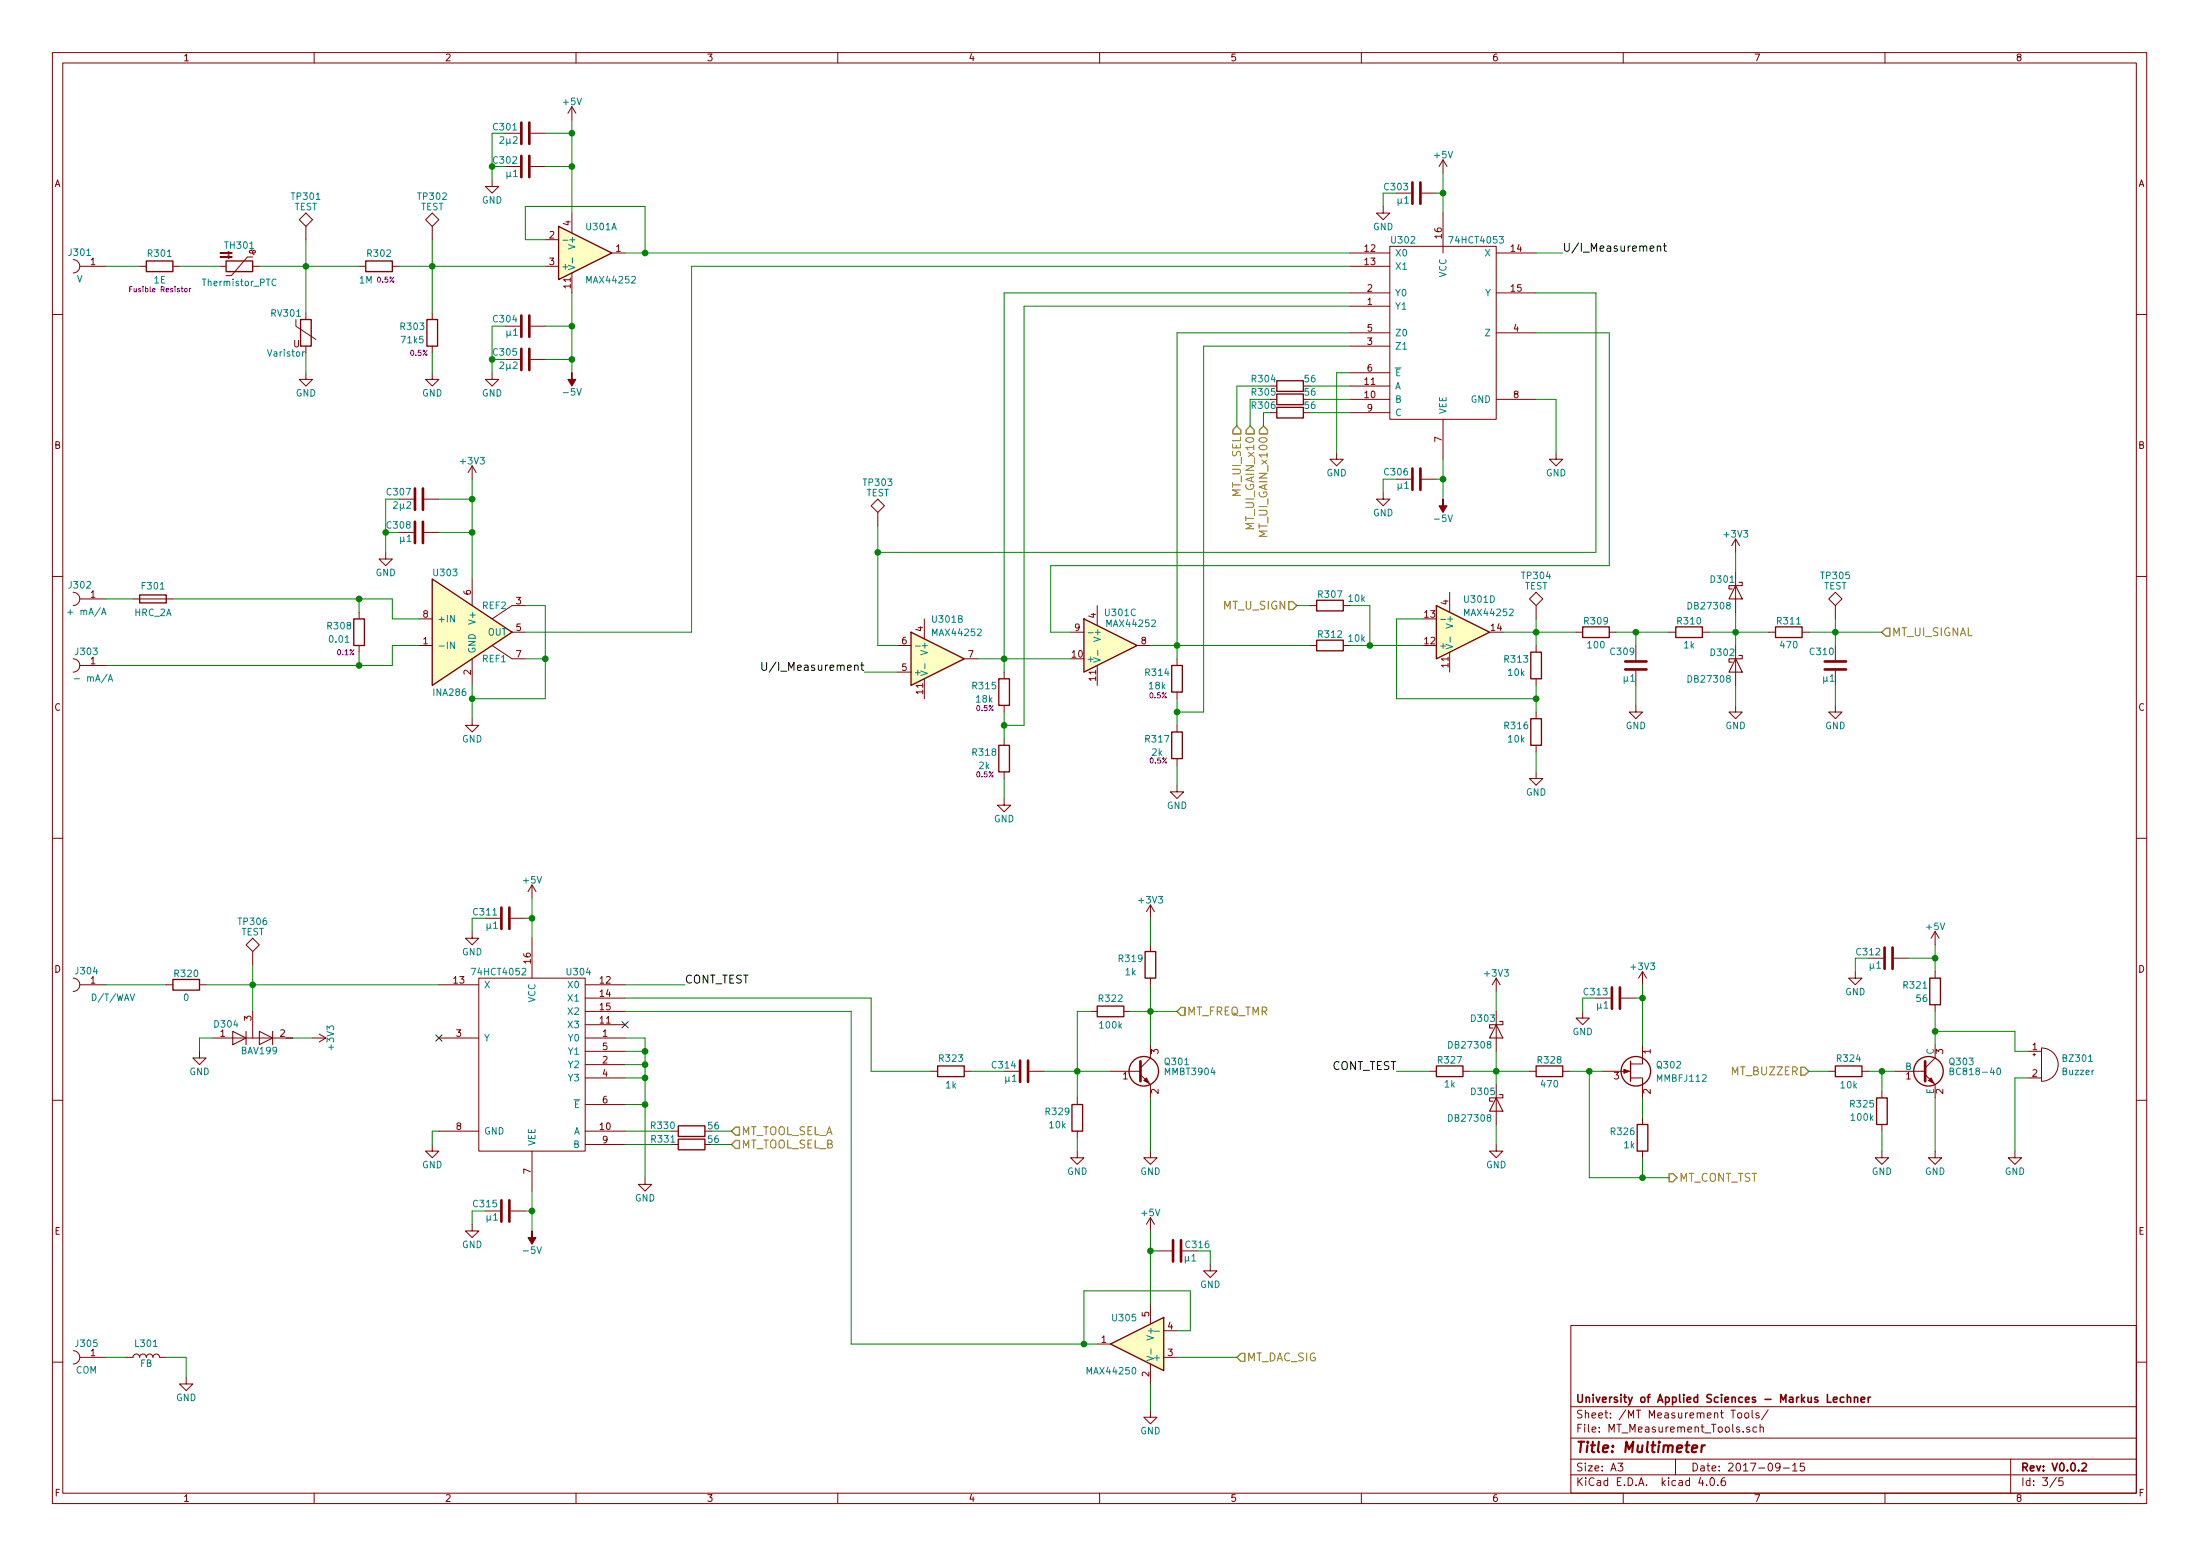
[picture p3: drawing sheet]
<svg xmlns="http://www.w3.org/2000/svg" width="420mm" height="297mm" viewBox="0 0 420 297" stroke-linecap="round" stroke-linejoin="round" font-family="sans-serif">
<g fill="none" stroke="#840000" stroke-width=".19">
<path d="M10 10h400v277h-400zM12 12h396v273.1h-396zM60 10v2M110 10v2M160 10v2M210 10v2M260 10v2M310 10v2M360 10v2M94 34.3v1.3h1.2l-1.2 1.3-1.3-1.3h1.3M96.5 31.8h2.8M96.5 25.4h2.8"/>
<path d="M101.3 31.8h2.8M101.3 25.4h2.8M109.2 20.4v2.5M109.2 20.4l-.7 1.2M109.2 20.4l.8 1.2M264.2 39.4v1.3h1.2l-1.2 1.2-1.3-1.2h1.3M266.7 36.9h2.8M271.5 36.9h2.8M275.6 30.5l-.8 1.3M275.6 30.5v2.6M275.6 30.5l.8 1.3M14 49.6a1.27 1.27 0 0 1 1.2 1.2 1.27 1.27 0 0 1-1.2 1.3"/>
<path d="M15.2 50.8h5.1M26.7 50.8h1.2M33 50.8h1.3M41.9 50.8h1.3M48.3 48v.4l.2 .3M48.3 49.1h-1.1l-3 3.5h-1M48.3 50.8h1.2M48.5 47.8l.3 .2-.2 .3h-.8l-.2-.3M57.1 41.9l1.3-1.2 1.3 1.2-1.3 1.3zM58.4 43.2v2.6M58.4 59.7v1.3M68.6 50.8h1.2"/>
<path d="M74.9 50.8h1.3M81.3 41.9l1.2-1.2 1.3 1.2-1.3 1.3zM82.5 43.2v2.6M82.5 59.7v1.3M104.1 50.8h2.6M104.1 45.8h2.6M109.2 40.7v3.8M109.2 52.1v3.8M116.8 48.3h2.6M257.8 50.8h7.6M257.8 48.3h7.6M257.8 58.5h7.6"/>
<path d="M257.8 55.9h7.6M265.4 47h20.3v33h-20.3zM275.6 40.7v7.6M285.7 48.3h7.7M285.7 55.9h7.7M10 60h2M56.5 61v1.3l3.8 2.5M58.4 71.2v1.2h1.3l-1.3 1.3-1.3-1.3h1.3M58.4 66.1v1.2M82.5 71.2v1.2h1.3l-1.3 1.3-1.2-1.3h1.2M82.5 66.1v1.2M94 71.2v1.2h1.2l-1.2 1.3-1.3-1.3h1.3"/>
<path d="M96.5 62.3h2.8M96.5 68.6h2.8M101.3 62.3h2.8M101.3 68.6h2.8M242.6 78.8h1.2M248.9 78.8h1.3M257.8 66.1h7.6M257.8 63.5h7.6M257.8 71.2h7.6M257.8 76.2h7.6M257.8 78.8h7.6M257.8 73.7h7.6"/>
<path d="M285.7 63.5h7.7M285.7 76.2h7.7M408 60h2M76.2 95.3h2.8M81 95.3h2.8M90.2 88.9v2.6M90.2 88.9l-.8 1.3M90.2 88.9l.7 1.3M166.4 96.6l1.2-1.3 1.3 1.3-1.3 1.2zM167.6 97.8v2.6M255.3 86.4v1.3h1.2l-1.2 1.2-1.3-1.2h1.3M264.2 94v1.3h1.2l-1.2 1.3-1.3-1.3h1.3"/>
<path d="M266.7 91.5h2.8M271.5 91.5h2.8M275.6 80v7.7M297.2 86.4v1.3h1.2l-1.2 1.2-1.3-1.2h1.3M10 110h2M14 113.1a1.27 1.27 0 0 1 1.2 1.2 1.27 1.27 0 0 1-1.2 1.3M15.2 114.3h5.1M25.4 114.3h7.6M68.6 116.9v1.2M73.7 105.4v1.3h1.2l-1.2 1.3-1.3-1.3h1.3M76.2 101.6h2.8M80 118.1h2.5"/>
<path d="M81 101.6h2.8M90.2 110.5v5.1M100.3 115.6h-2.5l-3.8 2.5M176.5 118.1v3.9M209.5 115.6v3.8M250.2 115.6h1.3M256.5 115.6h1.3M276.9 113.1v3.8M292.1 114.3l1.3-1.2 1.2 1.2-1.2 1.3zM293.4 115.6v2.5M331.5 102.9l-.8 1.3M331.5 102.9v2.5"/>
<path d="M331.5 109.3v7.6M331.5 102.9l.7 1.3M349.2 114.3l1.3-1.2 1.3 1.2-1.3 1.3zM350.5 115.6v2.5M408 110h2M14 125.8a1.27 1.27 0 0 1 1.2 1.2 1.27 1.27 0 0 1-1.2 1.3M15.2 127h5.1M68.6 123.2v1.3M80 123.2h2.5M90.2 137.2v1.3h1.2l-1.2 1.2-1.3-1.2h1.3M90.2 125.8v5M94 123.2l3.8 2.6h2.5"/>
<path d="M97.8 120.7h2.5M171.4 128.3h2.6M171.4 123.2h2.6M176.5 129.6v3.8M184.1 125.8h2.6M191.8 128.3v1.3M191.8 134.7v1.2M204.5 120.7h2.5M209.5 127v3.8M217.2 123.2h2.5M224.8 125.8v1.2M224.8 132.1v1.3"/>
<path d="M224.8 138.5v1.2M250.2 123.2h1.3M256.5 123.2h1.3M276.9 124.5v3.8M293.4 123.2v1.3M293.4 129.6v1.2M293.4 135.9v1.3M301 120.7h1.3M307.3 120.7h1.3M312.4 134.7v1.2h1.3l-1.3 1.3-1.3-1.3h1.3M312.4 123.2v2.8M312.4 128.1v2.7"/>
<path d="M318.8 120.7h1.2M325.1 120.7h1.3M331.5 134.7v1.2h1.2l-1.2 1.3-1.3-1.3h1.3M331.5 123.2v7.6M337.8 120.7h1.3M344.2 120.7h1.2M350.5 134.7v1.2h1.3l-1.3 1.3-1.3-1.3h1.3M350.5 123.2v2.8M350.5 128.1v2.7M191.8 152.4v1.3h1.2l-1.2 1.3-1.3-1.3h1.3M191.8 141v1.3M191.8 147.4v1.2"/>
<path d="M224.8 149.9v1.3h1.3l-1.3 1.2-1.3-1.2h1.3M224.8 144.8v1.3M293.4 147.4v1.2h1.2l-1.2 1.3-1.3-1.3h1.3M293.4 142.3v1.2M10 160h2M90.2 177.8v1.3h1.2l-1.2 1.3-1.3-1.3h1.3M92.7 175.3h2.8M97.5 175.3h2.8M101.6 168.9v2.6M101.6 179.1v7.6M101.6 168.9l-.8 1.3M101.6 168.9l.8 1.3"/>
<path d="M219.7 172.8v2.5M219.7 172.8l-.8 1.2M219.7 172.8l.8 1.2M369.6 177.8l-.8 1.3M369.6 177.8v2.6M369.6 177.8l.7 1.3M408 160h2M14 186.7a1.27 1.27 0 0 1 1.2 1.3 1.27 1.27 0 0 1-1.2 1.3M15.2 188h5.1M31.7 188h1.3M38.1 188h1.3M40.6 198.2h15.3"/>
<path d="M47 180.4l1.3-1.3 1.2 1.3-1.2 1.2zM48.3 181.6v2.6M48.3 193.1v5.1M59.7 198.2h2.5M61 197.4l1.2 .8M62.2 198.2l-1.2 .7M83.8 198.2h7.6M83.8 188h7.6M91.4 186.7h20.4v33h-20.4zM111.8 198.2h7.6M111.8 195.6h7.6M111.8 188h7.6"/>
<path d="M111.8 190.5h7.6M111.8 193.1h7.6M208.3 193.1h1.2M214.6 193.1h1.3M219.7 180.4v1.2M219.7 186.7v1.3M219.7 199.4v2.6l-1.9 1.9M285.7 186.7l-.7 1.3M285.7 186.7v2.6M285.7 193.1v7.6M285.7 186.7l.8 1.3M302.3 193.1v1.2h1.2l-1.2 1.3-1.3-1.3h1.3"/>
<path d="M304.8 190.5h2.8M309.6 190.5h2.8M313.7 199.4v3.7h-2.3M313.7 185.5v2.5M313.7 185.5l-.8 1.2M313.7 185.5l.8 1.2M354.3 185.5v1.2h1.3l-1.3 1.3-1.2-1.3h1.2M356.9 182.9h2.8M361.7 182.9h2.8M369.6 185.5v1.2M369.6 191.8v1.3M369.6 199.4v2.6l-1.9 1.9"/>
<path d="M10 210h2M38.1 200.7v1.3h1.3l-1.3 1.2-1.3-1.2h1.3M82.5 218.5v1.2h1.3l-1.3 1.3-1.2-1.3h1.2M83.8 215.9h7.6M101.6 219.7v7.7M111.8 200.7h7.6M111.8 205.8h7.6M111.8 203.2h7.6M111.8 210.9h7.6M111.8 215.9h7.6M111.8 218.5h7.6M128.3 215.9h1.2"/>
<path d="M128.3 218.5h1.2M134.6 215.9h1.3M134.6 218.5h1.3M177.8 204.5h1.3M184.1 204.5h1.3M191.8 204.5h2.8M196.6 204.5h2.8M205.7 219.7v1.3h1.3l-1.3 1.3-1.2-1.3h1.2M205.7 209.6v1.3M205.7 215.9v1.3M212.1 204.5h5.7M217.8 205.1l1.9 1.9v2.6"/>
<path d="M219.7 219.7v1.3h1.3l-1.3 1.3-1.3-1.3h1.3M273 204.5h1.3M279.4 204.5h1.3M285.7 218.5v1.2h1.3l-1.3 1.3-1.2-1.3h1.2M285.7 207v7.7M292.1 204.5h1.3M298.4 204.5h1.3M306.1 204.5h5.3M311.4 205.8h2.3v3.8M313.7 213.4v1.3M313.7 219.7v1.3M349.2 204.5h1.3"/>
<path d="M355.6 204.5h1.3M359.4 219.7v1.3h1.3l-1.3 1.3-1.3-1.3h1.3M359.4 208.3v1.3M359.4 214.7v1.2M361.9 204.5h5.8M367.7 205.1l1.9 1.9v2.6M369.6 219.7v1.3h1.2l-1.2 1.3-1.3-1.3h1.3M384.8 219.7v1.3h1.3l-1.3 1.3-1.3-1.3h1.3M387.3 200.7h2.6M387.3 205.8h2.6M388.2 201.3h.5M388.5 201.1v.5"/>
<path d="M389.9 200.1a3.2 3.2 0 0 1 3.2 3.1 3.2 3.2 0 0 1-3.2 3.2zM408 210h2M90.2 233.7v1.3h1.2l-1.2 1.3-1.3-1.3h1.3M92.7 231.2h2.8M97.5 231.2h2.8M123.2 224.8v1.3h1.3l-1.3 1.3-1.3-1.3h1.3M219.7 232.4v2.6M219.7 232.4l.8 1.3M219.7 232.4l-.8 1.3M221 238.8h2.8M225.8 238.8h2.8M14 257.8a1.27 1.27 0 0 1 1.2 1.3 1.27 1.27 0 0 1-1.2 1.3"/>
<path d="M15.2 259.1h5.1M24.1 259.1h1.3a.63 .63 0 0 1 .6-.6 .63 .63 0 0 1 .7 .6 .63 .63 0 0 1 .6-.6 .63 .63 0 0 1 .6 .6 .63 .63 0 0 1 .7-.6 .63 .63 0 0 1 .6 .6 .63 .63 0 0 1 .6-.6 .63 .63 0 0 1 .7 .6h1.2M209.5 256.6h2.6M219.7 249v3.8M222.2 259.1h2.6M222.2 254h2.6M231.1 241.3v1.3h-1.2l1.2 1.3 1.3-1.3h-1.3M300 253h108v32.1h-108zM10 260h2M35.6 262.9v1.3h1.2l-1.2 1.3-1.3-1.3h1.3M219.7 269.3v1.2h-1.3l1.3 1.3 1.3-1.3h-1.3M219.7 260.4v3.8"/>
<path d="M300 278.5h108M300 274.5h108M300 268.5h108M309 279.3h.9l-.5 .6 .5 .1v.7l-.2 .1-.7-.1M320 278.5v3M331.9 269.8l.2-.1 .5 .1v.6l-.1 .2-.4 .1-.2-.1zM333.3 269.8l.2-.1 .4 .1 .1 .6-.1 .2-.4 .1-.2-.1zM334.1 272.5a.37 .37 0 0 0-.5 .1v.2l.5 .2 .1 .1-.2 .3-.4-.1M334.6 269.2v1.3l.2 .2M335.5 272.5l-.4-.1-.3 .3v.6l.3 .1 .4-.1M335.9 269.8a.37 .37 0 0 0-.6 .1l.1 .2 .5 .2 .1 .1-.2 .3-.5-.1M336.1 272.5l.2-.1 .4 .1 .1 .9"/>
<path d="M336.1 271.9v1.5M337.7 269.1l-1.3 2M340 279.9l-.3 .3h-.3l-.3-.3 .1-.5 .5-.1 .2 .2a1.19 1.19 0 0 1-.2 1.2l-.5 .1M342.4 279.7l.4-.4v1.5M344.6 279.3h-.7l-.1 .7 .2-.1h.5l.2 .3-.1 .5-.2 .1-.6-.1M384 278.5v6.6M408 260h2M60 285.1v1.9M110 285.1v1.9M160 285.1v1.9M210 285.1v1.9M260 285.1v1.9"/>
<path d="M300 281.5h108M310 285.1v1.9M324.8 282l-.4 1.1h1M325.9 283.5v.1M326.7 282.3l.2-.2a.81 .81 0 0 1 .6 .6 .81 .81 0 0 1-.3 .8l-.1 .1a.79 .79 0 0 1-.4-1.3zM328.1 283.5v.1M329.4 282.1a.59 .59 0 0 0-.7 .6l.1 .8 .2 .1 .5-.1 .1-.5-.2-.3h-.4l-.3 .3M340.6 280.2h1.1M342.4 280.8h.8M360 285.1v1.9M392.7 282l-1.2 2M394 282.1h-.8v.7l.2-.1h.5l.1 .3v.5l-.2 .1-.6-.1"/>
</g>
<path d="M350.1 267.2l.8-.1-.1-.3-.4-.1-.3 .2 .1 .7h.6M352.1 266.8l-.4-.1-.3 .3 .1 .6 .2 .1 .4-.1M352.8 266.8l.2-.1 .4 .1v.9M352.8 266.2v1.5M354.2 266.8l.2-.1 .3 .1 .1 .9M354.2 266.7v1M355.4 267.2l.7-.1v-.3l-.4-.1-.3 .2 .1 .7h.6M356.8 266.7v1M357.2 266.7l-.4 .3M397.6 279.5l.6-.2 .3 .4-1 1.1h1" fill="none" stroke="#840000" stroke-width=".3"/>
<path d="M323.1 276.6l1-.2v-.4l-.6-.1-.3 .3v.9l.1 .1 .6-.1M325 275.9l-.1 1.3M325.6 275.9l-.4 .1-.2 .3" fill="none" stroke="#840000" stroke-width=".41"/>
<g fill="none" stroke="#840000" stroke-width=".51">
<path d="M99.6 23.4v4.1M99.6 29.8v4M101.1 23.4v4.1M101.1 29.8v4M269.7 34.8v4.1M271.3 34.8v4.1M99.6 60.2v4.1M99.6 66.6v4M101.1 60.2v4.1M101.1 66.6v4M79.2 93.3v4M79.2 99.6v4.1"/>
<path d="M80.8 93.3v4M80.8 99.6v4.1M269.7 89.4v4.1M271.3 89.4v4.1M310.4 126.3h4.1M310.4 127.8h4.1M348.5 126.3h4.1M348.5 127.8h4.1M95.8 173.3v4M97.3 173.3v4M307.8 188.5v4.1M309.4 188.5v4.1"/>
<path d="M359.9 180.9v4M361.4 180.9v4M194.8 202.5v4M196.3 202.5v4M217.8 202.6v3.8M367.7 202.6v3.8M95.8 229.1v4.1M97.3 229.1v4.1M224 236.8v4M225.6 236.8v4"/>
</g>
<g fill="none" stroke="#840000" stroke-width=".25">
<path d="M27.9 49.8h5.1v2.1h-5.1zM43.2 49.8h5.1v2.1h-5.1zM69.8 49.8h5.1v2.1h-5.1zM106.7 43.2l10.1 5.1-10.1 5.1zM57.4 61h2v5.1h-2zM81.5 61h2.1v5.1h-2.1zM243.8 72.7h5.1v2h-5.1zM243.8 75.2h5.1v2.1h-5.1zM243.8 77.8h5.1v2h-5.1zM26.7 113.6h5v1.5h-5zM67.6 118.1h2v5.1h-2zM82.5 110.5l15.3 10.2-15.3 10.1z"/>
<path d="M207 118.1l10.2 5.1-10.2 5.1zM251.5 114.6h5v2h-5zM274.3 115.6l10.2 5.1-10.2 5.1zM302.3 119.7h5v2h-5zM320 119.7h5.1v2h-5.1zM339.1 119.7h5.1v2h-5.1zM174 120.7l10.1 5.1-10.1 5zM190.8 129.6h2v5.1h-2zM223.8 127h2v5.1h-2zM223.8 139.7h2v5.1h-2zM251.5 122.2h5v2h-5zM292.4 124.5h2v5.1h-2z"/>
<path d="M292.4 137.2h2v5.1h-2zM190.8 142.3h2v5.1h-2zM33 187h5.1v2h-5.1zM209.5 192.1h5.1v2h-5.1zM218.7 181.6h2v5.1h-2zM368.6 186.7h2v5.1h-2zM129.5 214.9h5.1v2.1h-5.1zM129.5 217.5h5.1v2h-5.1zM179.1 203.5h5v2h-5zM204.7 210.9h2.1v5h-2.1zM274.3 203.5h5.1v2h-5.1zM293.4 203.5h5v2h-5z"/>
<path d="M311.4 202.6v3.8M312.7 214.7h2v5h-2zM350.5 203.5h5.1v2h-5.1zM358.4 209.6h2v5.1h-2zM212.1 256.6l10.1-5.1v10.2z"/>
<circle cx="218.4" cy="204.5" r="2.82"/>
<circle cx="312.4" cy="204.5" r="2.82"/>
<circle cx="368.3" cy="204.5" r="2.82"/>
</g>
<g fill="none" stroke="#008400" stroke-width=".19">
<path d="M94 25.4v8.9M104.1 31.8h5.1M104.1 25.4h5.1M109.2 22.9v17.8M264.2 36.9v2.5M274.3 36.9h1.3M275.6 33.1v7.6M20.3 50.8h6.4M34.3 50.8h7.6M49.5 50.8h19.1M58.4 45.8v13.9M76.2 50.8h27.9"/>
<path d="M82.5 45.8v13.9M104.1 45.8h-3.8v-6.4h22.9v8.9M109.2 55.9v15.3M119.4 48.3h138.4M257.8 50.8h-125.7v69.9h-31.8M257.8 55.9h-66v72.4M257.8 58.5h-62.2v80h-3.8M293.4 48.3h5M293.4 55.9h11.4v49.5h-137.2M58.4 67.3v3.9M82.5 67.3v3.9M94 68.6h2.5"/>
<path d="M96.5 62.3h-2.5v8.9M104.1 62.3h5.1M104.1 68.6h5.1M242.6 76.2h-3.8v5.1M242.6 73.7h-6.4v7.6M242.6 78.8h-1.3v2.5M250.2 76.2h7.6M250.2 73.7h7.6M250.2 78.8h7.6M257.8 71.2h-2.5v15.2M257.8 63.5h-33v62.3M257.8 66.1h-27.9v69.8h-5.1"/>
<path d="M293.4 76.2h3.8v10.2M293.4 63.5h13.9v44.5h-106.6v12.7h3.8M76.2 95.3h-2.5v10.1M83.8 95.3h6.4M90.2 91.5v19M266.7 91.5h-2.5v2.5M274.3 91.5h1.3M275.6 87.7v7.6M20.3 114.3h5.1M33 114.3h41.9v3.8h5.1M68.6 114.3v2.6M73.7 101.6h2.5"/>
<path d="M83.8 101.6h6.4M100.3 115.6h3.8v17.8h-13.9M167.6 100.4v22.8h3.8M247.6 115.6h2.6M257.8 115.6h3.8v7.6M271.8 118.1h-5.1v15.3h26.7M293.4 118.1v5.1M331.5 105.4v3.9M331.5 116.9v6.3M350.5 118.1v5.1M68.6 124.5v2.5M80 123.2h-5.1v3.8h-54.6"/>
<path d="M90.2 130.8v6.4M100.3 125.8h3.8M165.1 128.3h6.3M186.7 125.8h17.8M191.8 135.9v5.1M219.7 123.2h30.5M224.8 133.4v5.1M257.8 123.2h14M287 120.7h14M293.4 130.8v5.1M308.6 120.7h10.2M312.4 120.7v2.5"/>
<path d="M312.4 130.8v3.9M326.4 120.7h11.4M331.5 130.8v3.9M345.4 120.7h14M350.5 130.8v3.9M191.8 148.6v3.8M224.8 146.1v3.8M293.4 143.5v3.9M90.2 175.3v2.5M100.3 175.3h1.3M101.6 171.5v7.6M219.7 175.3v5.1"/>
<path d="M20.3 188h11.4M39.4 188h44.4M40.6 198.2h-2.5v2.5M48.3 184.2v8.9M55.9 198.2h3.8M119.4 190.5h47v14h11.4M119.4 198.2h3.8v26.6M119.4 188h11.4M119.4 193.1h43.2v63.5h46.9M208.3 193.1h-2.6v16.5M215.9 193.1h8.9M219.7 188v11.4"/>
<path d="M285.7 189.3v3.8M302.3 190.5v2.6M312.4 190.5h1.3M313.7 188v11.4M354.3 182.9v2.6M364.5 182.9h5.1M369.6 180.4v5.1M369.6 193.1v6.3M369.6 196.9h15.2v3.8h2.5M83.8 215.9h-1.3v2.6M119.4 215.9h8.9M119.4 210.9h3.8"/>
<path d="M119.4 203.2h3.8M119.4 200.7h3.8M119.4 205.8h3.8M119.4 218.5h8.9M135.9 215.9h3.8M135.9 218.5h3.8M185.4 204.5h6.4M199.4 204.5h12.7M205.7 217.2v2.5M219.7 209.6v10.1M266.7 204.5h6.3M280.7 204.5h11.4"/>
<path d="M285.7 200.7v6.3M285.7 214.7v3.8M299.7 204.5h6.4M303.5 204.5v20.3h15.3M313.7 209.6v3.8M345.4 204.5h3.8M356.9 204.5h5M359.4 204.5v3.8M359.4 215.9v3.8M369.6 209.6v10.1M387.3 205.8h-2.5v13.9M92.7 231.2h-2.5v2.5"/>
<path d="M100.3 231.2h1.3M101.6 227.4v7.6M219.7 235v14M219.7 238.8h1.3M231.1 238.8v2.5M313.7 221v3.8M20.3 259.1h3.8M31.7 259.1h3.9v3.8M224.8 259.1h11.4M224.8 254h2.5v-7.6h-20.3v10.2M219.7 264.2v5.1"/>
</g>
<g fill="#008400" stroke="#008400" stroke-width=".25">
<circle cx="369.6" cy="182.9" r=".51"/>
<circle cx="359.4" cy="204.5" r=".51"/>
<circle cx="109.2" cy="31.8" r=".51"/>
<circle cx="109.2" cy="25.4" r=".51"/>
<circle cx="94" cy="31.8" r=".51"/>
<circle cx="109.2" cy="62.3" r=".51"/>
<circle cx="109.2" cy="68.6" r=".51"/>
<circle cx="94" cy="68.6" r=".51"/>
<circle cx="82.6" cy="50.8" r=".51"/>
<circle cx="275.6" cy="36.9" r=".51"/>
<circle cx="275.6" cy="91.5" r=".51"/>
<circle cx="123.2" cy="48.3" r=".51"/>
<circle cx="191.8" cy="125.8" r=".51"/>
<circle cx="191.8" cy="138.5" r=".51"/>
<circle cx="224.8" cy="123.2" r=".51"/>
<circle cx="224.8" cy="135.9" r=".51"/>
<circle cx="293.4" cy="133.4" r=".51"/>
<circle cx="261.6" cy="123.2" r=".51"/>
<circle cx="331.5" cy="120.7" r=".51"/>
<circle cx="312.4" cy="120.7" r=".51"/>
<circle cx="293.4" cy="120.7" r=".51"/>
<circle cx="90.2" cy="95.3" r=".51"/>
<circle cx="90.2" cy="101.6" r=".51"/>
<circle cx="73.7" cy="101.6" r=".51"/>
<circle cx="90.2" cy="133.4" r=".51"/>
<circle cx="68.6" cy="114.3" r=".51"/>
<circle cx="68.6" cy="127" r=".51"/>
<circle cx="58.4" cy="50.8" r=".51"/>
<circle cx="48.3" cy="188" r=".51"/>
<circle cx="101.6" cy="231.2" r=".51"/>
<circle cx="101.6" cy="175.3" r=".51"/>
<circle cx="123.2" cy="210.9" r=".51"/>
<circle cx="123.2" cy="203.2" r=".51"/>
<circle cx="123.2" cy="200.7" r=".51"/>
<circle cx="123.2" cy="205.8" r=".51"/>
<circle cx="104.1" cy="125.8" r=".51"/>
<circle cx="369.6" cy="196.9" r=".51"/>
<circle cx="303.5" cy="204.5" r=".51"/>
<circle cx="350.5" cy="120.7" r=".51"/>
<circle cx="205.7" cy="204.5" r=".51"/>
<circle cx="219.7" cy="193.1" r=".51"/>
<circle cx="219.7" cy="238.8" r=".51"/>
<circle cx="207" cy="256.6" r=".51"/>
<circle cx="313.7" cy="190.5" r=".51"/>
<circle cx="285.7" cy="204.5" r=".51"/>
<circle cx="313.7" cy="224.8" r=".51"/>
<circle cx="167.6" cy="105.4" r=".51"/>
</g>
<g fill="#840000" stroke="#840000" stroke-width=".19">
<path d="M368.3 206.3l.5-.5 .5 1z"/>
<path d="M109.2 71.2v1.2h.8l-.8 1.3-.7-1.3h.7z"/>
<path d="M275.6 95.3v1.3h.8l-.8 1.2-.8-1.2h.8z"/>
<path d="M42 48.3h2.3l-.7 .3v-.6l.7 .3z"/>
<path d="M42 49.1h2.3l-.7 .2v-.5l.7 .3z"/>
<path d="M101.6 235v1.3h.8l-.8 1.2-.8-1.2h.8z"/>
<path d="M310.1 204.1l1 .4-1 .4z"/>
<path d="M218.4 206.3l.5-.5 .6 1z"/>
</g>
<g fill="none" stroke="#008484" stroke-width=".19">
<path d="M52.7 53.4a.61 .61 0 0 0-.8 .4 .61 .61 0 0 0 .6 .7l.2-.1M107.5 45.9h1M108.5 50.6l1.3 .5-1.3 .4M109.3 49.2v1M58.1 67.1l-.3 .3M19.4 117.4l.4-1.3 .4 1.3M19.5 117h.6M275.1 118.2h1M14.2 129.6h1M20.7 130.1l.4-1.3 .4 1.3M20.8 129.7h.6M86.8 122.5v1.3l-.7-1.3v1.3"/>
<path d="M174.8 123.3h1M175.8 128.1l1.3 .4-1.3 .4M176.6 126.7v1M207.8 120.8h1M208.9 125.6l1.2 .4-1.2 .4M209.7 124.2v.9M276.2 123l1.2 .5-1.2 .4M277 121.6v1M372.4 204.5l.6-.1v-.4l-.6-.1v1.3h.5l.2-.2v-.3l-.3-.2M381.5 204l.1-.1a.67 .67 0 0 1 .5 .6 .67 .67 0 0 1-.5 .7l-.2-.5zM219 258.9l1.3 .4-1.3 .5M219.8 257.5v1"/>
<path d="M220.5 254.1h.9"/>
</g>
<path d="M236.2 81.3l.8 .8v.7h-1.5v-.7zM238.8 81.3l.7 .8v.7h-1.5v-.7zM241.3 81.3l.8 .8v.7h-1.6v-.7zM246.1 114.8h.8l.7 .8-.7 .8h-.8zM360.2 119.9h.7v1.5h-.7l-.8-.7zM225.6 192.3h.7v1.5h-.7l-.8-.7zM140.5 215.2h.7v1.5h-.7l-.8-.8zM140.5 217.7h.7v1.5h-.7l-.8-.7zM343.9 203.7h.8l.7 .8-.7 .8h-.8zM318.8 224.1h.7l.8 .7-.8 .8h-.7zM237 258.4h.7v1.5h-.7l-.8-.8z" fill="none" stroke="#848400" stroke-width=".25"/>
<g fill="#ffffc2" stroke="#ffffc2" stroke-width=".19">
<path d="M106.7 43.2l10.1 5.1-10.1 5.1z"/>
<path d="M174 120.7l10.1 5.1-10.1 5z"/>
<path d="M207 118.1l10.2 5.1-10.2 5.1z"/>
<path d="M274.3 115.6l10.2 5.1-10.2 5.1z"/>
<path d="M82.5 110.5l15.3 10.2-15.3 10.1z"/>
<path d="M212.1 256.6l10.1-5.1v10.2z"/>
</g>
<path d="M316.5 47.1l.1-.1a.36 .36 0 0 1 .6 .2v.8M316.5 47v1M317.7 47h.6M317.9 46.4v1.4l.4 .2M145.5 126.5v1.2l.3 .3h.3l.3-.3v-1.2M148.2 126.4l-1.3 1.9" fill="none" stroke="#000" stroke-width=".19"/>
<path d="M24.8 55.2h.3M25.2 54.7h-.4v1M35.3 55.2l.1-.1 .3 .1v.5l-.4-.1zM36.2 55.1v.6M36.4 55.1l-.2 .2" fill="none" stroke="#840084" stroke-width=".19"/>
<path d="M331.5 111.8l1.2 2.5h-2.5zM332.1 111.2h.6v.6h-2.5v.6h.6M331.5 125.8l1.2 2.5h-2.5zM332.1 125.1h.6v.7h-2.5v.6h.6M44.4 196.9l2.6 1.3-2.6 1.2zM47 196.9v2.5M49.5 196.9l2.6 1.3-2.6 1.2zM52.1 196.9v2.5M285.7 195.6l1.3 2.6h-2.5zM286.4 195h.6v.6h-2.5v.7h.6M285.7 209.6l1.3 2.5h-2.5zM286.4 209h.6v.6h-2.5v.6h.6" fill="none" stroke="#840000" stroke-width=".2"/>
<path d="M83.2 197.5l1.2 1.3M84.4 197.5l-1.2 1.3M118.8 195l1.2 1.2M120 195l-1.2 1.2" fill="none" stroke="#000084" stroke-width=".19"/>
<text font-size="2.8" fill="#840000" x="301" y="277.3">Title: Multimeter</text>
<g font-size="2.1">
<text x="298.4" y="48">U/I_Measurement</text>
<text x="147.5" y="128.1">U/I_Measurement</text>
<text x="130.8" y="187.7">CONT_TEST</text>
<text x="254.1" y="204.3">CONT_TEST</text>
</g>
<g font-size="2.1" fill="#848400">
<text x="237" y="94.9" transform="rotate(-90 237 94.9)">MT_UI_SEL</text>
<text x="239.5" y="100.8" transform="rotate(-90 239.5 100.8)">MT_UI_GAIN_x10</text>
<text x="242.1" y="102" transform="rotate(-90 242.1 102)">MT_UI_GAIN_x100</text>
<text x="233.6" y="116.4">MT_U_SIGN</text>
<text x="361.3" y="121.4">MT_UI_SIGNAL</text>
<text x="226.7" y="193.8">MT_FREQ_TMR</text>
<text x="330.7" y="205.3">MT_BUZZER</text>
<text x="141.6" y="216.7">MT_TOOL_SEL_A</text>
<text x="141.6" y="219.2">MT_TOOL_SEL_B</text>
<text x="320.7" y="225.6">MT_CONT_TST</text>
<text x="238.2" y="259.9">MT_DAC_SIG</text>
</g>
<g font-size="2.1" fill="#840000">
<text x="301" y="267.8">University of Applied Sciences - Markus Lechner</text>
<text x="301" y="273.5">File: MT_Measurement_Tools.sch</text>
<text x="301" y="270.8">Sheet: /MT Measurement Tools/</text>
<text x="301" y="280.9">Size: A3</text>
<text x="323" y="280.9">Date: 2017-09-15</text>
<text x="386" y="280.9">Rev: V0.0.2</text>
<text x="301" y="283.7">KiCad E.D.A. kicad 4.0.6</text>
<text x="386" y="283.7">Id: 3/5</text>
</g>
<g font-size="1.8" fill="#840000">
<text x="35" y="11.7">1</text>
<text x="85" y="11.7">2</text>
<text x="135" y="11.7">3</text>
<text x="185" y="11.7">4</text>
<text x="235" y="11.7">5</text>
<text x="285" y="11.7">6</text>
<text x="335" y="11.7">7</text>
<text x="385" y="11.7">8</text>
<text x="10.4" y="35.7">A</text>
<text x="408.4" y="35.7">A</text>
<text x="104.9" y="45.5">2</text>
<text x="109" y="43.1" transform="rotate(-90 109 43.1)">4</text>
<text x="275.3" y="45.5" transform="rotate(-90 275.3 45.5)">16</text>
<text x="17.3" y="50.6">1</text>
<text x="104.9" y="50.6">3</text>
<text x="117.6" y="48">1</text>
<text x="260.7" y="48">12</text>
<text x="260.7" y="50.6">13</text>
<text x="288.6" y="48">14</text>
<text x="109" y="55" transform="rotate(-90 109 55)">11</text>
<text x="261.1" y="58.2">1</text>
<text x="261.1" y="55.7">2</text>
<text x="288.6" y="55.7">15</text>
<text x="261.1" y="65.8">3</text>
<text x="261.1" y="63.3">5</text>
<text x="289.1" y="63.3">4</text>
<text x="56" y="66.3">U</text>
<text x="261.1" y="70.9">6</text>
<text x="260.7" y="76">10</text>
<text x="260.7" y="73.4">11</text>
<text x="289.1" y="76">8</text>
<text x="261.1" y="78.5">9</text>
<text x="10.4" y="85.7">B</text>
<text x="275.3" y="84.3" transform="rotate(-90 275.3 84.3)">7</text>
<text x="408.4" y="85.7">B</text>
<text x="89.9" y="113.5" transform="rotate(-90 89.9 113.5)">6</text>
<text x="17.3" y="114.1">1</text>
<text x="80.8" y="117.9">8</text>
<text x="98.6" y="115.4">3</text>
<text x="209.3" y="118" transform="rotate(-90 209.3 118)">4</text>
<text x="272.1" y="117.9">13</text>
<text x="276.6" y="115.5" transform="rotate(-90 276.6 115.5)">4</text>
<text x="80.8" y="123">1</text>
<text x="98.6" y="120.4">5</text>
<text x="98.6" y="125.5">7</text>
<text x="172.2" y="123">6</text>
<text x="176.3" y="120.5" transform="rotate(-90 176.3 120.5)">4</text>
<text x="184.9" y="125.5">7</text>
<text x="204.8" y="125.5">10</text>
<text x="205.3" y="120.4">9</text>
<text x="218" y="123">8</text>
<text x="272.1" y="123">12</text>
<text x="284.8" y="120.4">14</text>
<text x="17.3" y="126.8">1</text>
<text x="89.9" y="128.8" transform="rotate(-90 89.9 128.8)">2</text>
<text x="172.2" y="128.1">5</text>
<text x="209.3" y="129.9" transform="rotate(-90 209.3 129.9)">11</text>
<text x="276.6" y="127.4" transform="rotate(-90 276.6 127.4)">11</text>
<text x="10.4" y="135.7">C</text>
<text x="176.3" y="132.4" transform="rotate(-90 176.3 132.4)">11</text>
<text x="408.4" y="135.7">C</text>
<text x="10.4" y="185.7">D</text>
<text x="101.3" y="183.9" transform="rotate(-90 101.3 183.9)">16</text>
<text x="408.4" y="185.7">D</text>
<text x="17.3" y="187.7">1</text>
<text x="86.7" y="187.7">13</text>
<text x="114.6" y="187.7">12</text>
<text x="114.6" y="190.3">14</text>
<text x="42.1" y="197.9">1</text>
<text x="48" y="194.8" transform="rotate(-90 48 194.8)">3</text>
<text x="53.5" y="197.9">2</text>
<text x="87.1" y="197.9">3</text>
<text x="114.6" y="195.4">11</text>
<text x="114.6" y="192.8">15</text>
<text x="115.1" y="197.9">1</text>
<text x="115.1" y="203">2</text>
<text x="115.1" y="200.4">5</text>
<text x="221.2" y="201.2" transform="rotate(-90 221.2 201.2)">3</text>
<text x="315.2" y="201.2" transform="rotate(-90 315.2 201.2)">1</text>
<text x="371.1" y="201.2" transform="rotate(-90 371.1 201.2)">3</text>
<text x="388.1" y="200.4">1</text>
<text x="115.1" y="205.5">4</text>
<text x="214.5" y="206">1</text>
<text x="221.2" y="208.8" transform="rotate(-90 221.2 208.8)">2</text>
<text x="308.3" y="206">3</text>
<text x="315.2" y="208.8" transform="rotate(-90 315.2 208.8)">2</text>
<text x="364" y="206">1</text>
<text x="371.1" y="208.8" transform="rotate(-90 371.1 208.8)">2</text>
<text x="388.1" y="205.5">2</text>
<text x="87.1" y="215.7">8</text>
<text x="114.6" y="215.7">10</text>
<text x="115.1" y="210.6">6</text>
<text x="115.1" y="218.2">9</text>
<text x="101.3" y="224" transform="rotate(-90 101.3 224)">7</text>
<text x="10.4" y="235.7">E</text>
<text x="408.4" y="235.7">E</text>
<text x="219.5" y="251.3" transform="rotate(-90 219.5 251.3)">5</text>
<text x="210.3" y="256.3">1</text>
<text x="223" y="253.8">4</text>
<text x="17.3" y="258.9">1</text>
<text x="219.5" y="262.8" transform="rotate(-90 219.5 262.8)">2</text>
<text x="223" y="258.9">3</text>
<text x="10.5" y="285.7">F</text>
<text x="35" y="286.7">1</text>
<text x="85" y="286.7">2</text>
<text x="135" y="286.7">3</text>
<text x="185" y="286.7">4</text>
<text x="235" y="286.7">5</text>
<text x="285" y="286.7">6</text>
<text x="335" y="286.7">7</text>
<text x="385" y="286.7">8</text>
<text x="408.5" y="285.7">F</text>
</g>
<g font-size="1.8" fill="#008484">
<text x="107.6" y="20.1">+5V</text>
<text x="95.6" y="27.4">2µ2</text>
<text x="96.8" y="33.8">µ1</text>
<text x="274" y="30.2">+5V</text>
<text x="55.8" y="38.1">TP301</text>
<text x="56.2" y="40.1">TEST</text>
<text x="80" y="38.1">TP302</text>
<text x="80.3" y="40.1">TEST</text>
<text x="92" y="38.8">GND</text>
<text x="267" y="38.8">µ1</text>
<text x="43.1" y="47.5">TH301</text>
<text x="109.9" y="47.2" transform="rotate(-90 109.9 47.2)">V+</text>
<text x="112" y="43.9">U301A</text>
<text x="262.2" y="43.9">GND</text>
<text x="265.9" y="46.5">U302</text>
<text x="277.2" y="46.5">74HCT4053</text>
<text x="13.3" y="48.8">J301</text>
<text x="14.6" y="53.9">V</text>
<text x="28.4" y="49">R301</text>
<text x="70.3" y="49">R302</text>
<text x="107.2" y="51.5">+</text>
<text x="266.4" y="48.9">X0</text>
<text x="266.4" y="51.5">X1</text>
<text x="276.2" y="53" transform="rotate(-90 276.2 53)">VCC</text>
<text x="283.6" y="48.9">X</text>
<text x="29.4" y="54.1">1E</text>
<text x="38.8" y="54.6">Thermistor_PTC</text>
<text x="68.6" y="54.1">1M</text>
<text x="112.3" y="54.1">MAX44252</text>
<text x="266.4" y="59.1">Y1</text>
<text x="266.4" y="56.6">Y0</text>
<text x="283.6" y="56.6">Y</text>
<text x="51.9" y="60.4">RV301</text>
<text x="76.6" y="63">R303</text>
<text x="76.8" y="65.5">71k5</text>
<text x="94.3" y="61.5">C304</text>
<text x="96.8" y="64.1">µ1</text>
<text x="266.4" y="64.2">Z0</text>
<text x="283.6" y="64.2">Z</text>
<text x="51.3" y="68.1">Varistor</text>
<text x="94.3" y="67.9">C305</text>
<text x="95.6" y="70.4">2µ2</text>
<text x="266.4" y="66.7">Z1</text>
<text x="266.4" y="71.8">E</text>
<text x="56.5" y="75.7">GND</text>
<text x="80.6" y="75.7">GND</text>
<text x="92" y="75.7">GND</text>
<text x="107.8" y="75.5">-5V</text>
<text x="239.2" y="73">R304</text>
<text x="239.2" y="75.5">R305</text>
<text x="249.2" y="73">56</text>
<text x="249.2" y="75.5">56</text>
<text x="266.4" y="76.9">B</text>
<text x="266.4" y="74.3">A</text>
<text x="280.8" y="76.9">GND</text>
<text x="239.2" y="78">R306</text>
<text x="249.2" y="78">56</text>
<text x="266.4" y="79.4">C</text>
<text x="276.2" y="79" transform="rotate(-90 276.2 79)">VEE</text>
<text x="88.1" y="88.6">+3V3</text>
<text x="74" y="94.6">C307</text>
<text x="165" y="92.7">TP303</text>
<text x="165.4" y="94.7">TEST</text>
<text x="253.3" y="90.9">GND</text>
<text x="264.5" y="90.7">C306</text>
<text x="267" y="93.3">µ1</text>
<text x="295.2" y="90.9">GND</text>
<text x="74" y="100.9">C308</text>
<text x="75.3" y="97.1">2µ2</text>
<text x="262.2" y="98.5">GND</text>
<text x="274.2" y="99.6">-5V</text>
<text x="76.5" y="103.4">µ1</text>
<text x="329.4" y="102.6">+3V3</text>
<text x="13.3" y="112.3">J302</text>
<text x="27.2" y="112.5">F301</text>
<text x="71.7" y="110">GND</text>
<text x="82.9" y="110">U303</text>
<text x="290.8" y="110.5">TP304</text>
<text x="291.1" y="112.5">TEST</text>
<text x="326.8" y="111.2">D301</text>
<text x="347.9" y="110.5">TP305</text>
<text x="348.3" y="112.5">TEST</text>
<text x="13.4" y="117.4">+ mA/A</text>
<text x="25.7" y="117.6">HRC_2A</text>
<text x="83.6" y="118.8">+IN</text>
<text x="90.8" y="118.8" transform="rotate(-90 90.8 118.8)">V+</text>
<text x="92.3" y="116.2">REF2</text>
<text x="178.2" y="118.9">U301B</text>
<text x="211.2" y="117.6">U301C</text>
<text x="211.6" y="119.7">MAX44252</text>
<text x="251.9" y="114.1">R307</text>
<text x="257.6" y="114.9">10k</text>
<text x="277.5" y="119.6" transform="rotate(-90 277.5 119.6)">V+</text>
<text x="279.8" y="115">U301D</text>
<text x="279.9" y="117.6">MAX44252</text>
<text x="302.7" y="119.2">R309</text>
<text x="320.5" y="119.2">R310</text>
<text x="322.7" y="116.3">DB27308</text>
<text x="339.5" y="119.2">R311</text>
<text x="14.6" y="125">J303</text>
<text x="62.7" y="120.1">R308</text>
<text x="63" y="122.7">0.01</text>
<text x="83.6" y="123.9">-IN</text>
<text x="90.8" y="124.8" transform="rotate(-90 90.8 124.8)">GND</text>
<text x="93" y="121.3">OUT</text>
<text x="177.2" y="124.7" transform="rotate(-90 177.2 124.7)">V+</text>
<text x="178.3" y="121.4">MAX44252</text>
<text x="210.2" y="122.1" transform="rotate(-90 210.2 122.1)">V+</text>
<text x="251.9" y="121.7">R312</text>
<text x="257.6" y="122.5">10k</text>
<text x="274.8" y="123.9">+</text>
<text x="303.3" y="123.8">100</text>
<text x="307.7" y="125">C309</text>
<text x="321.6" y="123.8">1k</text>
<text x="326.8" y="125.2">D302</text>
<text x="340.2" y="123.8">470</text>
<text x="345.8" y="125">C310</text>
<text x="14.9" y="130.1">- mA/A</text>
<text x="92.3" y="126.4">REF1</text>
<text x="174.5" y="128.9">+</text>
<text x="185.9" y="131.6">R315</text>
<text x="207.5" y="126.4">+</text>
<text x="218.9" y="129">R314</text>
<text x="219.5" y="131.6">18k</text>
<text x="287.5" y="126.5">R313</text>
<text x="288.1" y="129">10k</text>
<text x="310.1" y="130.1">µ1</text>
<text x="322.7" y="130.3">DB27308</text>
<text x="348.2" y="130.1">µ1</text>
<text x="82.9" y="132.8">INA286</text>
<text x="186.5" y="134.1">18k</text>
<text x="88.2" y="141.7">GND</text>
<text x="218.9" y="141.7">R317</text>
<text x="287.5" y="139.2">R316</text>
<text x="288.1" y="141.7">10k</text>
<text x="310.5" y="139.2">GND</text>
<text x="329.5" y="139.2">GND</text>
<text x="348.6" y="139.2">GND</text>
<text x="185.9" y="144.3">R318</text>
<text x="187" y="146.8">2k</text>
<text x="220" y="144.3">2k</text>
<text x="222.8" y="154.4">GND</text>
<text x="291.4" y="151.9">GND</text>
<text x="189.8" y="157">GND</text>
<text x="100" y="168.6">+5V</text>
<text x="217.6" y="172.5">+3V3</text>
<text x="45.7" y="176.6">TP306</text>
<text x="46" y="178.5">TEST</text>
<text x="93" y="177.3">µ1</text>
<text x="368" y="177.5">+5V</text>
<text x="14.6" y="186">J304</text>
<text x="88.2" y="182.4">GND</text>
<text x="213.8" y="183.6">R319</text>
<text x="311.6" y="185.2">+3V3</text>
<text x="357.1" y="184.9">µ1</text>
<text x="17.8" y="191.1">D/T/WAV</text>
<text x="33.5" y="186.5">R320</text>
<text x="35.1" y="191.1">0</text>
<text x="90.5" y="186.2">74HCT4052</text>
<text x="92.5" y="188.6">X</text>
<text x="102.2" y="191.5" transform="rotate(-90 102.2 191.5)">VCC</text>
<text x="108.4" y="186.2">U304</text>
<text x="108.6" y="188.6">X0</text>
<text x="108.6" y="191.2">X1</text>
<text x="210" y="191.2">R322</text>
<text x="214.9" y="186.2">1k</text>
<text x="283.7" y="186.4">+3V3</text>
<text x="352.4" y="190">GND</text>
<text x="363.7" y="188.7">R321</text>
<text x="366.1" y="191.2">56</text>
<text x="41.1" y="196.2">D304</text>
<text x="108.6" y="196.3">X3</text>
<text x="108.6" y="193.7">X2</text>
<text x="210.1" y="196.3">100k</text>
<text x="281.1" y="195.1">D303</text>
<text x="300.3" y="197.6">GND</text>
<text x="305.1" y="192.5">µ1</text>
<text x="46.2" y="201.2">BAV199</text>
<text x="63.8" y="200.2" transform="rotate(-90 63.8 200.2)">+3V3</text>
<text x="92.5" y="198.8">Y</text>
<text x="108.6" y="198.8">Y0</text>
<text x="108.6" y="203.9">Y2</text>
<text x="108.6" y="201.3">Y1</text>
<text x="179.5" y="202.7">R323</text>
<text x="189.6" y="203.9">C314</text>
<text x="222.6" y="203.3">Q301</text>
<text x="274.8" y="203">R327</text>
<text x="276.9" y="200.1">DB27308</text>
<text x="293.8" y="203">R328</text>
<text x="316.6" y="203.9">Q302</text>
<text x="351" y="202.7">R324</text>
<text x="369.3" y="201.3" transform="rotate(-90 369.3 201.3)">C</text>
<text x="372.4" y="203.3">Q303</text>
<text x="394.1" y="202.7">BZ301</text>
<text x="36.1" y="205.2">GND</text>
<text x="108.6" y="206.4">Y3</text>
<text x="180.6" y="207.8">1k</text>
<text x="192" y="206.5">µ1</text>
<text x="222.6" y="205.2">MMBT3904</text>
<text x="275.9" y="207.6">1k</text>
<text x="281.1" y="209">D305</text>
<text x="294.4" y="207.6">470</text>
<text x="316.5" y="206.5">MMBFJ112</text>
<text x="351.6" y="207.8">10k</text>
<text x="363.9" y="204.3">B</text>
<text x="369.3" y="208.9" transform="rotate(-90 369.3 208.9)">E</text>
<text x="373.2" y="205.2">BC818-40</text>
<text x="394" y="205.2">Buzzer</text>
<text x="109.6" y="211.5">E</text>
<text x="124.5" y="215.5">R330</text>
<text x="135.3" y="215.6">56</text>
<text x="199.8" y="212.8">R329</text>
<text x="200.5" y="215.4">10k</text>
<text x="276.9" y="214.1">DB27308</text>
<text x="353.5" y="211.4">R325</text>
<text x="353.6" y="213.9">100k</text>
<text x="92.5" y="216.6">GND</text>
<text x="102.2" y="218.7" transform="rotate(-90 102.2 218.7)">VEE</text>
<text x="109.5" y="219.1">B</text>
<text x="109.5" y="216.6">A</text>
<text x="124.5" y="218.1">R331</text>
<text x="135.3" y="218.1">56</text>
<text x="307.8" y="216.6">R326</text>
<text x="310.2" y="219.2">1k</text>
<text x="80.6" y="223">GND</text>
<text x="203.8" y="224.3">GND</text>
<text x="217.8" y="224.3">GND</text>
<text x="283.8" y="223">GND</text>
<text x="357.5" y="224.3">GND</text>
<text x="367.6" y="224.3">GND</text>
<text x="382.9" y="224.3">GND</text>
<text x="90.5" y="230.4">C315</text>
<text x="93" y="233">µ1</text>
<text x="121.2" y="229.3">GND</text>
<text x="218.1" y="232.1">+5V</text>
<text x="88.2" y="238.2">GND</text>
<text x="100.2" y="239.3">-5V</text>
<text x="226.3" y="240.8">µ1</text>
<text x="229.2" y="245.9">GND</text>
<text x="14.6" y="257.1">J305</text>
<text x="25.9" y="257.1">L301</text>
<text x="212.6" y="252.2">U305</text>
<text x="220.3" y="255.5" transform="rotate(-90 220.3 255.5)">V+</text>
<text x="14.4" y="262.2">COM</text>
<text x="26.7" y="260.9">FB</text>
<text x="207.8" y="262.4">MAX44250</text>
<text x="220.7" y="259.8">+</text>
<text x="33.6" y="267.4">GND</text>
<text x="217.8" y="273.8">GND</text>
</g>
<g font-size="1.8" fill="#008400">
<text x="94.3" y="24.9">C301</text>
<text x="94.3" y="31.2">C302</text>
<text x="264.5" y="36.3">C303</text>
<text x="90.5" y="174.7">C311</text>
<text x="354.7" y="182.4">C312</text>
<text x="302.6" y="190">C313</text>
<text x="226.6" y="238.2">C316</text>
</g>
<g font-size="1.4" fill="#840084">
<text x="72.1" y="53.9">0.5%</text>
<text x="25.2" y="55.8">Fusible Resistor</text>
<text x="78.4" y="67.9">0.5%</text>
<text x="64.5" y="125.1">0.1%</text>
<text x="186.5" y="135.7">0.5%</text>
<text x="219.6" y="133.3">0.5%</text>
<text x="186.5" y="148.4">0.5%</text>
<text x="219.7" y="145.7">0.5%</text>
</g>
</svg>
